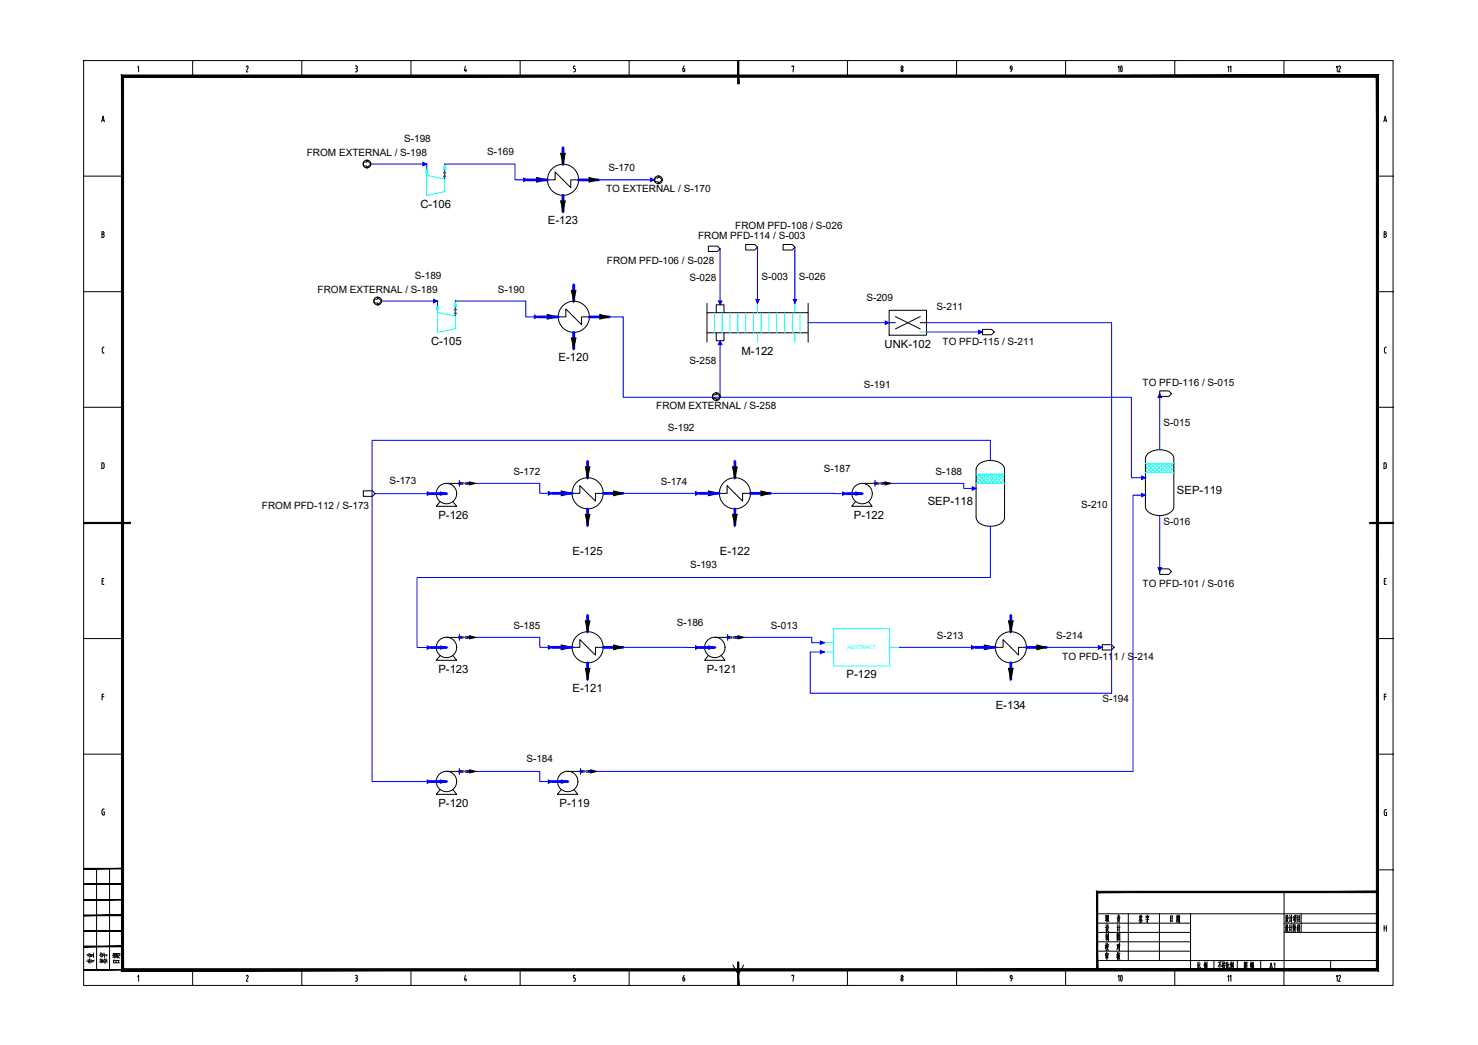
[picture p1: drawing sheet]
<svg xmlns="http://www.w3.org/2000/svg" width="420mm" height="297mm" viewBox="0 0 420 297" stroke-linecap="round" stroke-linejoin="round" font-family="sans-serif">
<g fill="none" stroke="#000" stroke-width=".28">
<path d="M23.8 17.2h372.2v262.9h-372.2zM39.1 19.1l.3-.3v1.6M54.8 17.2h.1M54.8 17.2v4.4M70 19l.4-.2 .1 .5M70.5 19.3l-.5 1.1h.5M85.8 17.2h.1M85.8 17.2v4.4M101 18.8h.3M101.2 19.5h.1M101.3 18.7l.2 .2v.4l-.2 .2 .3 .4M101.5 19.9l-.2 .5"/>
<path d="M116.8 17.2h.1M116.8 17.2v4.4M132.3 18.8l-.3 1.3h.7M132.4 19.7v.7M147.9 17.2h.1M147.9 17.2v4.4M163.5 18.8h-.4v.7l.4 .1 .1 .3M163.6 19.9v.2M178.8 17.2h.1M178.8 17.2v4.4M194.1 19.5l.2 .8h.2l.1-.4M194.1 19.5h.3"/>
<path d="M194.4 19.5l.3 .4M194.5 18.7l-.3 .8M209.9 17.2h.1M225.1 19v-.2h.6l-.3 1.6M240.9 17.2h.1M240.9 17.2v4.4M256.1 19.9l.3-.4 .3 .4M256.1 19.9l.3 .5 .3-.4M256.7 19.9v.2M271.9 17.2h.1M271.9 17.2v4.4M287.4 19.7h.3"/>
<path d="M287.7 19.1l-.1 .8-.3 .5M287.7 19.1l-.1-.3a.46 .46 0 0 0-.4 .4 .46 .46 0 0 0 .3 .5M302.9 17.2h.1M302.9 17.2v4.4M334 17.2h.1M334 17.2v4.4M365 17.2h.1M365 17.2v4.4M28.9 34.7l.4-1.7 .4 1.7M29 34.2h.6M101 20.4h.3M163.1 20.4h.2"/>
<path d="M163.6 20l-.3 .4M393.4 34.7l.4-1.7 .4 1.7M393.5 34.2h.6M23.8 50.1h11M391.6 50.1h4.4M396 50.1h.1M29 66.6h.3M29.3 66.6l.3 .4-.3 .5M29.3 66.6l.2-.2v-.4l-.5-.1v1.6h.3M393.5 66.6h.3M393.8 66.6l.3 .4-.3 .5M393.8 66.6l.2-.2v-.4l-.5-.1v1.6h.3"/>
<path d="M23.8 82.9h11M29.1 99.1v.9M29.1 100l.1 .3 .4 .1M29.6 98.7l-.4 .1-.1 .3M391.6 82.9h4.4M393.6 100l.1 .3 .4 .1M394.1 98.7l-.5 .2v1.1M396 82.9h.1M23.8 115.8h11M391.6 115.8h4.4M396 115.8h.1M29.2 131.6h-.3v1.6h.3"/>
<path d="M29.3 131.6l.3 .4M29.6 132.1v.6M29.6 132.7l-.3 .5M393.4 131.6l.7 .2v.9l-.2 .4-.5 .1zM396 148.7h.1M29 165.2h.4M29.5 164.5h-.5v1.6h.5M393.5 165.2h.4M394.1 164.5h-.6v1.6h.6M23.8 181.5h11M29 198h.5M29.5 197.3h-.5v1.7"/>
<path d="M391.6 181.5h4.4M393.5 198h.6M394.1 197.3h-.6v1.7M396 181.5h.1M23.8 214.4h11M391.6 214.4h4.4M396 214.4h.1M29 230.4l.1 1 .6 .2v-.9h-.3M29.7 230h-.5l-.2 .4M393.5 231.4l.3 .4M393.8 230.2h.4M393.8 230.2l-.2 .2-.1 1"/>
<path d="M393.9 230.9h.3v.9h-.4M27.5 246.9v28.8M31.1 246.9v28.8M311.9 259.7h79.7M320.7 259.7v13.3M329.6 259.7v13.3M338.4 259.7v16M365 253.6v26.5M369.9 259.7v5.3M391.6 247.3h4.4M396 247.3h.1M39.1 277.6l.3-.4v1.7"/>
<path d="M54.8 275.7v4.4M70 277.5l.3-.3 .2 .2-.5 1.5h.5M85.8 275.7v4.4M101 277.2h.3M101 278.9h.3M101.2 278h.1M101.3 277.2l.3 .4-.3 .3M101.3 278l.3 .3-.3 .6M116.8 275.7v4.4M132.3 277.2l-.3 1.3h.7M132.4 278.2v.7M147.9 275.7v4.4"/>
<path d="M163.1 278.9h.2M163.5 277.2h-.4v.8h.4l.1 .3M163.6 278.4v.1M163.6 278.5l-.3 .4M178.8 275.7v4.4M194.4 278h-.3l.2 .8h.2l.1-.4M194.4 277.9l.3 .4M194.5 277.2l-.3 .8M208.4 274.3l1.5 2.7 1.5-2.7M225.1 277.4v-.2h.6l-.3 1.7M240.9 275.7v4.4M256.7 278.4v.1"/>
<path d="M256.7 278.3l-.1-.3a.36 .36 0 0 0-.5 .4 .36 .36 0 0 0 .6 .3v-.2M271.9 275.7v4.4M287.2 277.8l.3 .3M287.4 278.2h.3M287.7 277.6l-.1 .8-.3 .5M287.7 277.6l-.2-.4-.3 .6M302.9 275.7v4.4M311.9 273h79.7M311.9 262.4h26.5M311.9 265h26.5M311.9 267.7h26.5M311.9 270.4h26.5"/>
<path d="M324 261.6l.1 .4M324.1 260.1l-.2 .8M324.1 260.5l.1 .3M324.2 261.6l.1 .3M324.3 260.8l.5 .8M324.3 260.7l-.5 1M324.3 260.5h-.3M324.4 261.3l-.4 .1M324.5 260.1l-.2 .6M324.5 261.5l-.1 .6M324.5 260.5l.1 .4M324.6 262.1l-.7 .1"/>
<path d="M324.7 260.5h-.3M325.8 260.4v.5M326.1 260l.1 .4M326.2 261.1v1.1l-.2-.3M326.3 260.8l-.4 .1M326.4 260.7l-.2 .4M326.5 260.5h-.7M326.6 260.4l-.1 .4M326.6 261.4l-.9 .1M332.8 260.3v1.7M333.1 261.1h-.3M333.2 261.7l-.4 .2"/>
<path d="M333.2 260.4l-.4 .1M333.3 260.3l-.1 1.7M334 275.7v4.4M334.6 260.1v1.3M334.6 261.6l-.2 .6M334.8 261.6v.4M334.8 260.8h-.2M334.8 261.1l-.2 .1M334.9 260.1l-.1 1.3M335 260.5l-.5 .1M335 261.4l-.6 .1M335.1 261.4l-.1 .8"/>
<path d="M335.1 260.3v1.1M335.3 260.8h-.2M335.3 261.3h-.2M335.3 260.3v1.9l-.1-.2M335.3 260.3l-.2 .1M340.5 273.5v1.7M340.8 274.3l-.3 .1M340.8 275l-.4 .4M340.9 273.5v1.7l.2 .2h.2v-.5M341.2 274l-.3 .6M342.5 273.8v1.7M342.5 273.4l-.2 1"/>
<path d="M342.6 274.4l.1 .3M342.6 274.2l.2-.1-.2 1.2M342.7 273.8l-.2 .9M342.9 273.7l-.3 .1M343 273.9v1M343.1 273.4v2.1l-.1-.3M345.1 273v2.7M346.8 273.9v1.5M346.9 273.5l-.6 1.3M346.9 274.1l.3 .6M347.2 273.4l-.9 .1M347.6 273.3v2.2l-.1-.3"/>
<path d="M347.7 274.3l-.3 .4M347.7 273.9l-.3 .1M347.8 273.7v.4M348 273.9l-.1 .9 .4 .6M348 273.3l.1 .4M348.1 274.5l-.4 1M348.3 273.8h-.5M348.3 273.7l-.1 .4M348.3 274.4l-.6 .1M348.7 273.5v1.7M348.9 275l-.3 .4M348.9 274.3l-.2 .1"/>
<path d="M349 273.4v1.8l.2 .2h.2v-.5M349.4 274l-.4 .6M349.9 273.8v1.7M350 273.4l-.3 1M350 274.4l.2 .3M350.2 273.8l-.2 .9M350.3 274.1l-.3 1.2M350.3 274.1l-.2 .1M350.3 273.7l-.3 .1M350.4 273.9v1M350.6 273.4v2.1l-.2-.3M351.7 273v2.7"/>
<path d="M353.8 275.3l.6 .1M353.8 273.4v2.1M354 274.1l.4 .5M354 274.9l.2 .3M354.1 274.6l.1 .2M354.1 273.8l-.2 .5M354.2 273.9l-.2 .1M354.3 273.8l-.5 1M354.5 273.5l-.1 1.9M354.5 273.5l-.7 .1M355.5 273.8v1M355.6 273.3v2.2"/>
<path d="M355.8 273.9l-.1 .7M355.8 274h-.3M355.9 274.4v1.1l.4-.1M356 273.8v.6M356 273.9l.3-.1v.4M356.1 274.6v.8M356.3 274.9l-.4 .1M356.3 274.2l-.3 .1M356.3 274.5l-.4 .1M356.3 273.5l-.4 .1M356.4 274.4l-.1 1M365 262.4h26.6"/>
<path d="M365 265h26.6M365.4 262.9l.2 .3M365.5 260.2l.1 .3M365.5 263.6h-.2M365.5 263.5v1M365.6 260.9l-.2 .1M365.6 260.8v1M365.7 264.2l-.3 .5M365.7 264l.4 .8h.2M365.7 261.5l-.2 .5M365.8 261.3l.5 .9M365.8 262.8l-.2 1"/>
<path d="M365.8 260.5l-.1 .6M365.8 260.3l.2-.1v.6l.3 .1M365.8 260.2v.4M366 262.8v.7l.2 .1M366 262.9l-.2 .1M366 263.8h-.3M366.1 263.7l-.5 1.2M366.1 261l-.5 1.2M366.1 261.1h-.3M366.6 262.8l.1 .4M366.6 260.2l.2 .3M366.6 263.5l-.2 .1"/>
<path d="M366.6 263.4v1.2M366.7 260.8l-.2 .1M366.7 260.8v1.1M366.8 264.2l-.2 .5M366.8 261.5l-.2 .5M367.1 262.7v2.2M367.1 260.1v2.1M367.4 263.5l-.6 .1M367.4 260.8l-.6 .1M367.6 262.8v2M367.8 260.5v1M367.8 262.9l-.2 .1"/>
<path d="M367.8 262.8l-.1 1.4v-.2M367.9 260.5l-.2 .1M368 261.3l-.4 .3M368 263.6l-.3 1.3M368 260.6v1M368.1 263l.4 .8M368.2 262.7l-.4 1M368.2 263.5v1.4M368.2 260.8l-.3 1.4M368.2 260.2v.5M368.2 261.7l.3 .4M368.5 260.6l-.5 .1"/>
<path d="M368.5 260.5l-.1 1.1M368.5 260.2l-.5 .1M368.8 263v1.7M368.9 260.2v1.9M369 263.6l-.2 .1M369 263.3l-.2 .1M369 264l-.3 .2M369 262.8l-.2 .3M369.2 264l.4 .7M369.3 262.8l-.2 1M369.4 262.8l.2 .8M369.4 261.3l-.5 .1"/>
<path d="M369.4 260.8l-.5 .1M369.4 262.9l-.1 .1M369.5 263.8l-.5 1M369.5 261.8l-.6 .1M369.5 263.8h-.3M369.5 260.3l-.6 .1M369.5 260.3v1.8M378.3 273v2.7M393.5 263v1.7M393.5 263.8h.6M394.1 263v1.7M54.8 280.1h.1"/>
<path d="M85.8 280.1h.1M116.8 280.1h.1M147.9 280.1h.1M178.8 280.1h.1M209.9 280.1h.1M240.9 280.1h.1M271.9 280.1h.1M302.9 280.1h.1M334 280.1h.1M365 280.1h.1"/>
<circle cx="256.4" cy="19.1" r=".32"/>
<circle cx="256.4" cy="277.6" r=".32"/>
</g>
<g fill="#000" stroke="#000" stroke-width=".28">
<path d="M209.7 17.2l.3 6.6v-6.6zM209.7 17.2l.3 6.6h-.3z"/>
<path d="M34.5 21.3l.6 254.1v-253.4zM34.5 21.3l.6 254.1-.6 .6zM35.1 275.4l-.6 .6 356.8-.6zM34.5 276l356.8-.6 .6 .6zM391.3 22v253.4l.6 .6zM391.9 21.3v254.7l-.6-254zM35.1 22h356.2l.6-.7zM34.5 21.3h357.4l-356.8 .7z"/>
<path d="M23.8 148.5v.3l13.2-.3zM23.8 148.8l13.2-.3v.3z"/>
<path d="M389.4 148.8h6.6v-.3zM389.4 148.5h6.6l-6.6 .3z"/>
<path d="M23.8 255.8h11v-.1zM23.8 255.7h11l-11 .1z"/>
<path d="M23.8 251.4h11v-.2zM23.8 251.2h11l-11 .2z"/>
<path d="M23.8 247h11v-.2zM23.8 246.8h11l-11 .2z"/>
<path d="M312.1 253.7h79.5v-.3zM311.7 253.4h79.9l-79.5 .3zM311.7 253.4l.4 22.3v-22zM311.7 253.4l.4 22.3h-.4z"/>
<path d="M23.8 275.7h11v-.1zM23.8 275.6h11l-11 .1z"/>
<path d="M23.8 269.1h11v-.2zM23.8 268.9h11l-11 .2z"/>
<path d="M23.8 264.7h11v-.2zM23.8 264.5h11l-11 .2z"/>
<path d="M23.8 260.3h11v-.2zM23.8 260.1h11l-11 .2z"/>
<path d="M209.7 273.5v6.6h.3zM209.7 273.5h.3v6.6z"/>
</g>
<g fill="none" stroke="#0ff" stroke-width=".28">
<path d="M203.1 88.9v5.7M205.3 88.9v5.7M207.5 88.9v5.7M209.7 88.9v5.7M211.9 88.9v5.7M214.2 88.9v5.7M216.4 88.9v5.7M218.6 88.9v5.7M220.8 88.9v5.7M223 88.9v5.7M225.2 88.9v5.7M227.4 88.9v5.7"/>
<path d="M277.5 136.6l.8 .8M277.5 135.5l1.9 1.9M277.5 134.8h8.1M277.5 137.4h8.1M277.9 134.8l2.6 2.6M278.1 134.8l-.6 .6M279 134.8l2.6 2.6M279.2 134.8l-1.7 1.7M280.1 134.8l2.6 2.6M280.3 134.8l-2.6 2.6M281.2 134.8l2.6 2.6M281.4 134.8l-2.6 2.6"/>
<path d="M282.3 134.8l2.6 2.6M282.5 134.8l-2.6 2.6M283.4 134.8l2.2 2.2M283.6 134.8l-2.6 2.6M284.5 134.8l1.1 1.1M284.7 134.8l-2.6 2.6M285.6 134.9l-2.4 2.5M285.6 136l-1.3 1.4M285.6 137.1l-.2 .3M325.6 133.5l.9 .9M325.6 132.4l1.9 2M325.6 131.7h8.1"/>
<path d="M325.6 134.4h8.1M326 131.7l2.6 2.7M326.2 131.7l-.6 .6M327.1 131.7l2.6 2.7M327.3 131.7l-1.7 1.7M328.2 131.7l2.6 2.7M328.4 131.7l-2.6 2.7M329.3 131.7l2.6 2.7M329.5 131.7l-2.6 2.7M330.4 131.7l2.6 2.7M330.6 131.7l-2.6 2.7M331.5 131.7l2.2 2.2"/>
<path d="M331.7 131.7l-2.6 2.7M332.6 131.7l1.1 1.1M332.8 131.7l-2.6 2.7M333.7 131.9l-2.4 2.5M333.7 133l-1.3 1.4M333.7 134.1l-.2 .3M333.7 131.7v.1"/>
</g>
<g fill="none" stroke="#000" stroke-width=".28">
<path d="M155.6 51.1h2.2v-2.2l4.4 4.4v-2.2h2.3M158.7 90.1h2.2v-2.3l4.4 4.5v-2.2h2.2M201 94.6h28.7M201 86.2v11.1M201 88.9h28.7M203.6 88.9v-2.3h2.2v2.3M203.6 94.6v2.2h2.2v-2.2M229.7 86.2v11.1M126.9 137.4h3.7M130.6 136.6v1.6M245.1 137.4h3.6M248.7 136.6v1.6"/>
<path d="M278.2 132a5.1 5.1 0 0 1 7.3 .9l.1 14.2a3.5 3.5 0 0 1-4.1 2.5 3.5 3.5 0 0 1-4-2.5v-13.7l.1-.5zM326.3 129a5.1 5.1 0 0 1 7.4 .9v14.1a3.6 3.6 0 0 1-4 2.5 3.6 3.6 0 0 1-4.1-2.5v-13.6l.1-.5zM125.1 142.6l-1.1 1.3h5.8l-1.1-1.3M162.6 140.2h2.2v-2.2l4.5 4.4v-2.2h2.2M204.5 140.2h2.2v-2.2l4.4 4.4v-2.2h2.2M243.2 142.6l-1.1 1.3h5.8l-1-1.3M125.1 186.3l-1.1 1.4h5.8l-1.1-1.4M126.9 181.2h3.7M130.6 180.3v1.7M162.6 184h2.2v-2.2l4.5 4.4v-2.2h2.2M201.4 186.3l-1.1 1.4h5.8l-1.1-1.4M203.2 181.2h3.7"/>
<path d="M206.9 180.3v1.7M282.9 184h2.2v-2.2l4.4 4.4v-2.2h2.3M126.9 219.3h3.7M130.6 218.4v1.7M161.4 219.3h3.6M165 218.4v1.7M125.1 224.4l-1.1 1.4h5.8l-1.1-1.4M159.5 224.4l-1.1 1.4h5.8l-1-1.4"/>
<circle cx="160.1" cy="51.1" r="4.4"/>
<circle cx="163.1" cy="90.1" r="4.4"/>
<circle cx="126.9" cy="140.3" r="2.9"/>
<circle cx="167.1" cy="140.2" r="4.4"/>
<circle cx="208.9" cy="140.2" r="4.4"/>
<circle cx="245.1" cy="140.3" r="2.9"/>
<circle cx="126.9" cy="184" r="2.9"/>
<circle cx="167.1" cy="184" r="4.4"/>
<circle cx="203.2" cy="184" r="2.9"/>
<circle cx="287.4" cy="184" r="4.4"/>
<circle cx="126.9" cy="222.1" r="2.9"/>
<circle cx="161.4" cy="222.1" r="2.9"/>
</g>
<g fill="none" stroke="#00f" stroke-width=".8">
<path d="M150 51.1h5.6M160 42v4.7M160 55.5v4.7M164.5 51.1h5.6M153 90.1h5.7M163.1 81v4.6M163.1 94.5v4.6M167.5 90.1h5.7M130.6 137.4h.9M132.5 137.4h1M167 131.2v4.6M208.9 131.2v4.6"/>
<path d="M248.7 137.4h.9M250.6 137.4h1M122.5 140.3h4.4M157 140.2h5.6M167 144.7v4.6M171.5 140.2h5.6M198.8 140.2h5.7M208.9 144.7v4.6M213.3 140.2h5.7M240.7 140.3h4.4M167 174.9v4.7M287.3 174.9v4.7"/>
<path d="M122.5 184.1h4.4M130.6 181.2h.9M132.5 181.2h1M157 184h5.6M167 188.4v4.7M171.5 184h5.6M198.8 184.1h4.4M206.9 181.2h.9M208.8 181.2h1M277.3 184h5.6M287.3 188.4v4.7M291.8 184h5.6"/>
<path d="M130.6 219.3h.9M132.5 219.3h1M165 219.3h.9M166.9 219.3h1M122.5 222.2h4.4M157 222.2h4.4"/>
</g>
<path d="M131.5 137.1v.6l1-.6v.6zM132 137.4h.1M249.6 137.1v.6l1-.6v.6zM250.1 137.4h.1M131.5 180.9v.6l1-.6v.6zM132 181.2h.1M207.8 180.9v.6l1-.6v.6zM208.3 181.2h.1M131.5 219v.6l1-.6v.6zM132 219.3h.1M165.9 219v.6l1-.6v.6zM166.4 219.3h.1" fill="none" stroke="#0f0" stroke-width=".28"/>
<g fill="#000" stroke="#000" stroke-width=".28">
<path d="M152.5 50.4l3.1 .7-3.1 .7zM159.4 43.6h1.3l-.7 3.1zM167.5 50.4l2.6 .7-2.6 .7zM159.4 57.1h1.3l-.7 3.1zM155.6 89.4l3.1 .7-3.1 .6zM162.4 82.5h1.3l-.6 3.1zM162.4 96h1.3l-.6 3.1zM170.5 89.4l2.7 .7-2.7 .6zM133.5 137l1.8 .4-1.8 .4zM166.4 132.7h1.3l-.7 3.1zM208.2 132.7h1.4l-.7 3.1zM251.6 137l1.8 .4-1.8 .4z"/>
<path d="M125.2 139.9l1.7 .4-1.7 .4zM159.5 139.6l3.1 .6-3.1 .7zM166.4 146.2h1.3l-.7 3.1zM174.4 139.6l2.7 .6-2.7 .7zM201.4 139.6l3.1 .6-3.1 .7zM208.2 146.2h1.4l-.7 3.1zM216.3 139.6l2.7 .6-2.7 .7zM243.3 139.9l1.8 .4-1.8 .4zM166.4 176.5h1.3l-.7 3.1zM286.7 176.5h1.3l-.7 3.1zM125.2 183.6l1.7 .5-1.7 .4zM133.5 180.7l1.8 .5-1.8 .4z"/>
<path d="M159.5 183.3l3.1 .7-3.1 .7zM166.4 190h1.3l-.7 3.1zM174.4 183.3l2.7 .7-2.7 .7zM201.4 183.6l1.8 .5-1.8 .4zM209.8 180.7l1.8 .5-1.8 .4zM279.8 183.3l3.1 .7-3.1 .7zM286.7 190h1.3l-.7 3.1zM294.8 183.3l2.6 .7-2.6 .7zM133.5 218.8l1.8 .5-1.8 .4zM167.9 218.8l1.8 .5-1.8 .4zM125.2 221.7l1.7 .5-1.7 .4zM159.6 221.7l1.8 .5-1.8 .4z"/>
</g>
<!-- layer: EQUIPMENT -->
<g fill="none" stroke="#0ff" stroke-width=".28">
<path d="M121.3 49.8l5.1 1.1v3.6l-5.1 1.1zM121.3 48.3v1.5M124.4 88.8l5 1.1v3.5l-5 1.1zM124.4 87.2v1.6M215.3 86.2v2.7M215.3 94.6v2.7M226 86.2v2.7M226 94.6v2.7M261.6 94.4h1.8M237 178.7h15.9v10.6h-15.9zM234.3 182.7h2.7M234.3 185.3h2.7"/>
<path d="M252.9 184h2.7"/>
</g>
<path d="M121.3 46.6v1.7M126.4 46.6v2.4M126.4 50.2v.7M124.4 85.6v1.6M129.4 85.6v2.4M129.4 89.2v.7" fill="none" stroke="#00f" stroke-width=".28"/>
<path d="M126.1 49h.6l-.6 1.2h.6zM129.1 88h.7l-.7 1.2h.7z" fill="none" stroke="#0f0" stroke-width=".28"/>
<g fill="#0ff" stroke="#0ff" stroke-width=".28">
<path d="M124.1 87.2h.6l-.3 1.6z"/>
<path d="M129.4 85.6l.4 1.5h-.7z"/>
<path d="M121 48.3h.7l-.4 1.5z"/>
<path d="M126.4 46.6l.3 1.6h-.6z"/>
</g>
<!-- layer: equipment_outline -->
<path d="M252.8 88.2h10.6v7.1h-10.6z" fill="none" stroke="#000" stroke-width=".28"/>
<!-- layer: internal_symbol -->
<path d="M254.5 90l7.1 3.5M261.6 90l-7.1 3.5" fill="none" stroke="#000" stroke-width=".28"/>
<!-- layer: process_line -->
<path d="M252.8 91.7h1.7M261.6 91.7h1.8" fill="none" stroke="#000" stroke-width=".28"/>
<!-- layer: STREAM -->
<g fill="none" stroke="#00f" stroke-width=".28">
<path d="M105.4 46.6h15.9M126.4 46.6h20v4.5h3.6M170.1 51.1h15.9M204.7 70.7v15.9M215.3 70.3v15.9M226 70.3v15.9M108.4 85.6h16M129.4 85.6h20.1v4.5h3.5M173.2 90.1h4v22.8h144.4v22.9h4M204.7 96.8v16M229.7 91.7h23.1M263.4 91.7h52.6v105.3h-85.7v-11.7h4"/>
<path d="M263.4 94.4h15.9M329.7 111.9v15.9M135.3 137.4h18.1v2.8h3.6M253.4 137.4h20.6v1.4h3.5M281.5 130.9v-5.7h-175.7v97h16.7M106.6 140.3h15.9M177.1 140.2h21.7M219 140.2l21.7 .1M281.5 149.6v14.6h-162.9v19.9h3.9M325.6 140.7h-3.5v78.6h-152.4M329.7 146.5v16M135.3 181.2h18.1v2.8h3.6"/>
<path d="M177.1 184l21.7 .1M211.6 181.2h19.2v1.5h3.5M255.6 184h21.7M297.4 184h15.9M135.3 219.3h18.1v2.9h3.6"/>
</g>
<!-- layer: STREAM_ARROW -->
<g fill="#00f" stroke="#00f" stroke-width=".28">
<path d="M214.9 85.1h.9l-.5 1.1z"/>
<path d="M233.2 182.2l1.1 .5-1.1 .5z"/>
<path d="M329.7 111.9l.5 1.1h-1z"/>
<path d="M329.2 161.4h1l-.5 1.1z"/>
<path d="M225.5 85.1h1l-.5 1.1z"/>
<path d="M204.2 85.5h1l-.5 1.1z"/>
<path d="M148.9 50.6l1.1 .5-1.1 .5z"/>
<path d="M184.9 50.6l1.1 .5-1.1 .5z"/>
<path d="M155.9 139.7l1.1 .5-1.1 .5z"/>
<path d="M121.4 139.8l1.1 .5-1.1 .5z"/>
<path d="M197.7 139.7l1.1 .5-1.1 .5z"/>
<path d="M155.9 221.7l1.1 .5-1.1 .5z"/>
<path d="M155.9 183.5l1.1 .5-1.1 .5z"/>
<path d="M197.7 183.6l1.1 .5-1.1 .5z"/>
<path d="M239.6 139.8l1.1 .5-1.1 .5z"/>
<path d="M276.4 138.4l1.1 .4-1.1 .5z"/>
<path d="M123.3 85.1l1.1 .5-1.1 .5z"/>
<path d="M151.9 89.6l1.1 .5-1.1 .4z"/>
<path d="M324.5 135.3l1.1 .5-1.1 .5z"/>
<path d="M121.4 221.7l1.1 .5-1.1 .5z"/>
<path d="M121.4 183.6l1.1 .5-1.1 .5z"/>
<path d="M324.5 140.2l1.1 .5-1.1 .5z"/>
<path d="M120.2 46.1l1.1 .5-1.1 .5z"/>
<path d="M251.7 91.3l1.1 .4-1.1 .5z"/>
<path d="M233.2 184.9l1.1 .4-1.1 .5z"/>
<path d="M278.2 93.9l1.1 .5-1.1 .5z"/>
<path d="M276.2 183.5l1.1 .5-1.1 .5z"/>
<path d="M312.2 183.5l1.1 .5-1.1 .5z"/>
<path d="M204.7 96.8l.5 1.1h-1z"/>
</g>
<!-- layer: CONNECTOR -->
<g fill="none" stroke="#000" stroke-width=".28">
<path d="M103.3 46.1h1v-.6l1.1 1.1-1.1 1.1v-.5h-1zM186.2 50.6h.9v-.6l1.1 1.1-1.1 1.1v-.5h-.9zM201.4 70h2.5l.8 .7-.8 .8h-2.5zM212 69.5h2.6l.7 .8-.7 .8h-2.6zM222.6 69.5h2.6l.8 .8-.8 .8h-2.6zM106.4 85h.9v-.5l1.1 1.1-1.1 1.1v-.6h-.9zM279.3 93.6h2.6l.7 .8-.7 .8h-2.6zM202.6 112.2h1v-.5l1.1 1.1-1.1 1.1v-.6h-1zM329.7 111.1h2.6l.7 .8-.7 .8h-2.6zM103.3 139.5h2.6l.7 .8-.7 .8h-2.6zM329.7 161.7h2.6l.7 .8-.7 .8h-2.6zM313.3 183.2h2.6l.8 .8-.8 .8h-2.6z"/>
<circle cx="104.3" cy="46.6" r="1.12"/>
<circle cx="187.2" cy="51.1" r="1.12"/>
<circle cx="107.4" cy="85.6" r="1.12"/>
<circle cx="203.6" cy="112.7" r="1.12"/>
</g>
<text font-size="6.6" x="315.7" y="280.8">10</text>
<text font-size="6.2" x="315.7" y="22.2">10</text>
<g font-size="5.3">
<text x="312.9" y="266">设 计</text>
<text x="27.5" y="275.2" transform="rotate(-90 27.5 275.2)">专业</text>
<text x="31.4" y="275.2" transform="rotate(-90 31.4 275.2)">签字</text>
<text x="34.9" y="274.8" transform="rotate(-90 34.9 274.8)">日期</text>
<text x="312.9" y="271.3">校 对</text>
</g>
<g font-size="4.4">
<text x="378.5" y="21.5">12</text>
<text x="363.4" y="276.6" transform="rotate(-90 363.4 276.6)">A1</text>
<text x="382.1" y="280.1" transform="rotate(-90 382.1 280.1)">12</text>
</g>
<g font-size="3.5">
<text x="350.7" y="21.5" transform="rotate(-90 350.7 21.5)">11</text>
<text x="350.7" y="280.1" transform="rotate(-90 350.7 280.1)">11</text>
</g>
<g font-size="3.2">
<text x="119.5" y="59.1">C-106</text>
<text x="155.7" y="63.7">E-123</text>
<text x="122.5" y="98.1">C-105</text>
<text x="210.8" y="100.8">M-122</text>
<text x="251.4" y="98.8">UNK-102</text>
<text x="158.8" y="102.7">E-120</text>
<text x="263.7" y="143.4">SEP-118</text>
<text x="334.6" y="140.4">SEP-119</text>
<text x="124.6" y="147.5">P-126</text>
<text x="242.7" y="147.5">P-122</text>
<text x="162.8" y="157.8">E-125</text>
<text x="204.6" y="157.8">E-122</text>
<text x="124.6" y="191.2">P-123</text>
<text x="200.9" y="191.2">P-121</text>
<text x="162.8" y="196.6">E-121</text>
<text x="240.7" y="192.9">P-129</text>
<text x="283.1" y="201.6">E-134</text>
<text x="124.6" y="229.3">P-120</text>
<text x="159.1" y="229.3">P-119</text>
</g>
<g font-size="2.8">
<text x="114.9" y="40.5">S-198</text>
<text x="87.2" y="44.4">FROM EXTERNAL / S-198</text>
<text x="138.5" y="44.2">S-169</text>
<text x="173" y="48.7">S-170</text>
<text x="172.3" y="54.6">TO EXTERNAL / S-170</text>
<text x="209" y="65">FROM PFD-108 / S-026</text>
<text x="198.4" y="68.1">FROM PFD-114 / S-003</text>
<text x="172.5" y="75">FROM PFD-106 / S-028</text>
<text x="90.3" y="83.4">FROM EXTERNAL / S-189</text>
<text x="117.9" y="79.4">S-189</text>
<text x="141.5" y="83.2">S-190</text>
<text x="196" y="80">S-028</text>
<text x="216.5" y="79.6">S-003</text>
<text x="227.1" y="79.6">S-026</text>
<text x="246.3" y="85.5">S-209</text>
<text x="266.2" y="88.2">S-211</text>
<text x="268" y="97.9">TO PFD-115 / S-211</text>
<text x="196" y="103.5">S-258</text>
<text x="245.6" y="110.3">S-191</text>
<text x="324.8" y="109.7">TO PFD-116 / S-015</text>
<text x="186.5" y="116.3">FROM EXTERNAL / S-258</text>
<text x="189.9" y="122.5">S-192</text>
<text x="330.8" y="121.2">S-015</text>
<text x="110.8" y="137.7">S-173</text>
<text x="146" y="134.9">S-172</text>
<text x="187.8" y="137.8">S-174</text>
<text x="234.2" y="134.1">S-187</text>
<text x="265.9" y="134.9">S-188</text>
<text x="74.5" y="144.6">FROM PFD-112 / S-173</text>
<text x="307.3" y="144.4">S-210</text>
<text x="330.8" y="149.2">S-016</text>
<text x="196.2" y="161.5">S-193</text>
<text x="324.8" y="166.7">TO PFD-101 / S-016</text>
<text x="146" y="178.7">S-185</text>
<text x="192.4" y="177.9">S-186</text>
<text x="219.1" y="178.7">S-013</text>
<text x="266.3" y="181.6">S-213</text>
<text x="300.3" y="181.6">S-214</text>
<text x="302" y="187.6">TO PFD-111 / S-214</text>
<text x="313.4" y="199.6">S-194</text>
<text x="149.6" y="216.6">S-184</text>
</g>
<text font-size="1.5" fill="#0ff" x="240.8" y="184.6">ABSTRACT</text>
</svg>
